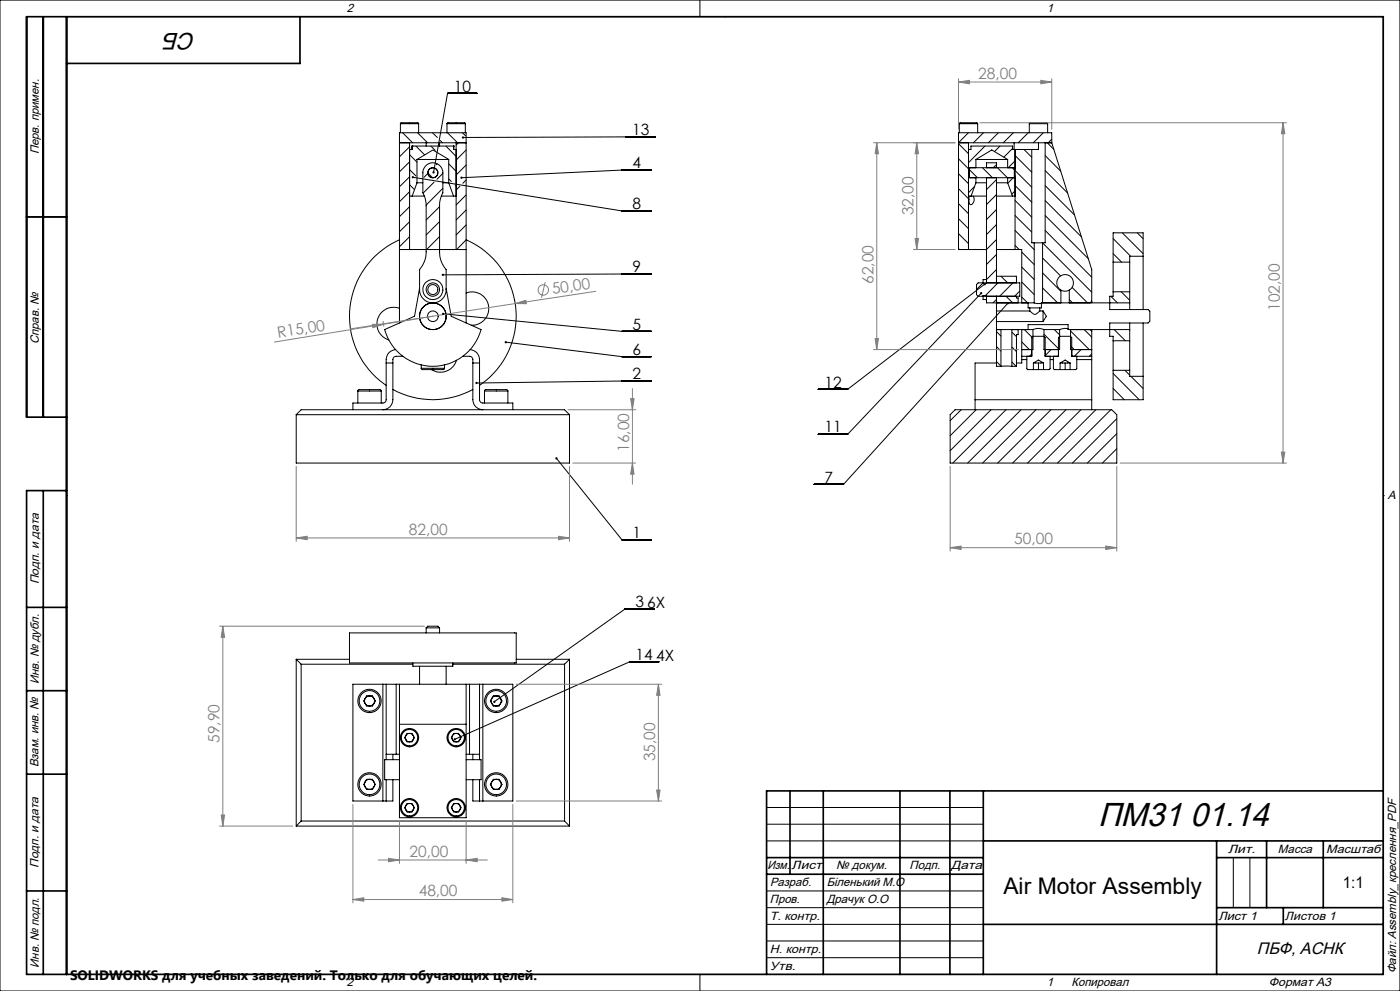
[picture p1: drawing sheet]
<svg xmlns="http://www.w3.org/2000/svg" width="420mm" height="297mm" viewBox="0 0 420 297" stroke-linecap="round" stroke-linejoin="round" font-family="sans-serif">
<g fill="none" stroke="#000" stroke-width=".3">
<path d="M0 0h420v297h-420zM20 5h395v287h-395zM210 0v5M217.5 5h.1M120.1 37.1l.2-.3h5.1l.2 .3M120.1 37.1h5.5M120.1 37.1v2.7M120.8 39.8l3 3M125.3 39.8l3 3M125.6 37.1v2.7M129.8 39.8l1.4 1.4M134.1 37.1l.2-.3h5.1l.2 .3"/>
<path d="M134.1 37.1h5.5M134.1 37.1v2.7M134.2 39.8l3.1 3M138.7 39.8l1 .9M139.6 37.1v2.7M143.1 28h-8.8l-4.2 23.7M287.8 37.1l.2-.3h5.1l.2 .3M287.8 37.1h5.5M287.8 37.1v2.7M290.5 39.8l-3 3h28M293.3 37.1v2.7M295 39.8l-3 3"/>
<path d="M299.5 39.8l-3 3M304 39.8l-3 3M308.5 39.8l-3 3M308.8 37.1l.2-.3h5.1l.2 .3M308.8 37.1h5.5M308.8 37.1v2.7M313 39.8l-3 3M314.3 37.1v2.7M119.8 42.8h20M122.9 42.8v32M122.9 58.8h.7M122.9 44l-3.1 3"/>
<path d="M122.9 48.5l-3.1 3M122.9 53l-3.1 3M122.9 57.5l-3.1 3M122.9 55.3l1.5 1.5M122.9 50.8l1.9 1.9M122.9 46.4l2.2 2.2M123.6 43.8h.1M123.6 43.8v1h-.7M123.6 43.8h12.5M123.6 58.8h3.7M123.9 53.1l62.7 10.1h8.8M124.8 43.8l2.6 2.6"/>
<path d="M125.1 54.8h1.8M125.1 47.8h9.5M125.1 47.8l4.7-2.8 4.8 2.8M125.1 54.8l-1.5 4M125.1 47.8v7M127.6 49.8a2.99 2.99 0 0 1 3.3-.8 2.99 2.99 0 0 1 2 2.8v6a7.9 7.9 0 0 0-1 3.9v13.8a7.9 7.9 0 0 0 1.9 5.3v6a4 4 0 0 1-3.9 4 4 4 0 0 1-4-4v-6a7.9 7.9 0 0 0 1.9-5.3v-13.8a7.9 7.9 0 0 0-.9-3.9v-6.6zM127.8 42.8v1M128.3 51.9l1.5 1.4M128.4 52l-1.2 1.1M129.3 43.8l1.3 1.3M130.2 54.6l-3.3 3.3M131.2 49.1l-.3 .3"/>
<path d="M131.9 42.8v1M132 42.1l.8 .7M132.4 58.8h3.7M132.9 54.8h1.7M132.9 56.4l-5.1 5.1M132.9 52l-1.8 1.7M133.8 43.8l3 3.1M134.6 54.8l1.5 4M134.6 47.8v7M134.6 53.6l.8 .8M134.6 49.1l2.2 2.3M136.1 58.8h.7"/>
<path d="M136.1 43.8h.1M136.1 43.8v1h.7M136.6 55.6l.2 .2M136.8 42.8v32M137.5 42.8l-.7 .7M138 55.8l-1.2 1.1M139.8 44.9l-3 3.1M139.8 49.5l-3 3M139.8 53.9l-.9 1M139.8 58.4l-3 3M195.4 51h-8.8l-48.2 2.3M196.6 41l-57.7 .2"/>
<path d="M287.5 56.5l3 3M287.5 52.1l3 3M287.5 47.6l3 3M287.5 43.1l3 3M290.5 50.3h14v3h-14zM290.5 44.8h.8v-1h12.5v1h5.7M290.5 58.8h.8M290.5 42.8v32M290.8 58.8l-.1 1.5a.92 .92 0 0 0 .6 1.1 1.77 1.77 0 0 0 .7-2.6M290.8 50.9l2.4 2.4M291 50.3l-.2 .2v2.6l.2 .2M291.3 58.8h4.6"/>
<path d="M292.4 55.9l-1.9 1.8M292.8 47.8h9.5M292.8 54.8h3.1M292.8 47.8v2.5M292.8 53.3v1.5M292.8 47.8l4.7-2.9 4.8 2.9M292.8 54.8l-1.5 4M294.7 50.3l3 3M295.5 43.8l-5 5M295.9 53.3v31.6h-1v-1.1h1l3-3M295.9 50.3v-1.5h3v1.5M298.9 54.8h3.4"/>
<path d="M298.9 58.8h4.8M298.9 53.3v31.5M298.9 53.8l-3 3M298.9 58.3l-3 3M298.9 49.4l-.9 .9M299.2 50.3l3 3M300 43.8l-1.7 1.6M302.3 47.8v2.5M302.3 53.3v1.5M302.3 54.8l1.4 4M303.7 50.3l.6 .6M303.7 58.8h.8"/>
<path d="M303.8 44.5l-2.6 2.6M304 53.3l-1.7 1.6M304.1 50.3l.2 .2v2.6l-.2 .2M304.2 42.8v2M304.5 44.8v30M304.5 55.6l5 5M304.5 51.1l5 5M304.5 46.6l5 5M304.5 48.2l-2 2.1M304.5 57.2l-1 1M307.2 44.8l2.3 2.3M309.5 44.8v28h.8"/>
<path d="M311.5 42.8v2h-2M313.5 42.8v30h-.7M313.5 55.6l8.9 8.8M313.5 51.1l6.8 6.8M313.5 46.6l4.7 4.7M314.2 42.8l2 2M315.5 42.8v-3h-28v35h3M315.5 42.8l12 38v9.5M315.5 41.7l-1 1.1M8 65h12M119.8 71.9a25 25 0 0 0-3.9 43.6M119.8 74.8h3.1"/>
<path d="M122.9 74.8h13.9M122.9 61.9l-3.1 3M122.9 66.5l-3.1 3M122.9 70.9l-3.1 3M131.9 70.9l-3.9 3.9M131.9 61.9l-4.1 4M131.9 66.4l-4.1 4M136.8 74.8h3M139.8 71.9a25 25 0 0 1 4.1 43.6M139.8 62.9l-3 3M139.8 67.4l-3 3M139.8 71.9l-2.8 2.9"/>
<path d="M287.5 74.5l.3 .3M287.5 70l3 3M287.5 65.5l3 3M287.5 61l3 3.1M298.9 74.8h5.6M298.9 71.8l-3 3h-5.4M298.9 62.8l-3 3M298.9 67.3l-3 3M298.9 76.3l-3 3M304.5 74.8h2v16M304.5 73.6l1.3 1.2M304.5 69.1l5.8 5.7"/>
<path d="M304.5 64.6l5 5M304.5 60.1l5 5M306.5 75.6l3.8 3.7M310.3 72.8h2.5M310.3 72.8v18M312.8 72.8v18M312.8 77.3l5.4 5.4M312.8 72.8l14.7 14.8M313.5 64.6l13 13M313.5 69.1l14 14M313.5 60.1l10.9 10.9M333.9 78.6v8.9"/>
<path d="M333.9 78.6h5M333.9 76l2.6 2.6M333.9 71.5l5.3 5.3M336.7 69.8l6.2 6.2M338.9 78.6v8.9M341.2 69.8l1.7 1.7M342.9 76.8v16M342.9 76.8v-7h-9v8.8M342.9 76.8h-4v1.8M119.8 92.4a5 5 0 0 0-6.5 3.1 5 5 0 0 0 3.3 6.4M119.8 96.8v-57h20v57M125.9 86.4l-1.5 8.4-9 4a15 15 0 0 0 14.5 11 15 15 0 0 0 14.4-11l-8.9-4-1.6-8.4"/>
<path d="M133 94l53.6 5.3h8.8M139.8 87.8a5 5 0 0 1 6.8 3.9 5 5 0 0 1-5.2 5.8M195.4 82.1l-62.5 .3M292.9 86.8l2-2h-1.5l-.5 .5v3l.5 .5h1.5M294.4 87.9l-40.1 42.2h-8.8M295.4 85.2l-41.1 31.5h-8.8M295.9 89.8h-1v-1.1h1v2.1h14.4M295.9 84.8h10v4h-10M298.9 93.2v3.2M298.9 88.8v4.4M298.9 96.4v13.4h1.4M298.9 98.8h11"/>
<path d="M298.9 82.8h6v2M298.9 93.2h10M298.9 96.4h14M298.9 90.4l.4 .4M298.9 99.4l1.4 1.3M298.9 89.7l-1 1.1M299.4 84.8l-3.9 3.9M300.3 98.8v11M300.3 82.8l2 2M301.8 88.8l2 2M302.4 90.9l-49.3 54.2h-8.9M303.6 98.8v11"/>
<path d="M303.6 99.6l1.3 1.3M303.9 84.8l-4 4M304.8 82.8l.1 .1M304.9 88.8v.5h.5v1.5M305.4 98.8v1.5h-.5v9.5h-1.3M305.9 87.2l-1.5 1.6M306.5 98.8v8M306.5 89l1.8 1.8M306.5 84.5l3.8 3.8M306.5 80l3.8 3.8M307.3 98.8l2.6 2.5M308.4 98.8v-1.5h12v1.5h18.5"/>
<path d="M308.4 90.8v1.5h.5M308.9 93.2a1.95 1.95 0 0 0 1.9 .9l1.1-.9M308.9 92.3h3M308.9 92.3v.9M309.9 98.8a4.1 4.1 0 0 1 3.3 0M309.9 98.8v6h-3.4M310.3 90.8l1 .2 1.1-.1M311.9 92.3v.9M311.9 93.2h1M312.8 81.8l5.5 5.5M312.8 86.3l4.5 4.5M312.9 93.2v3.2"/>
<path d="M312.9 93.2l1 1.6-1 1.6M313.2 98.8h4.7M313.2 98.8v6h4.7v-6M316.3 98.8l1.6 1.6M318.3 87a2.63 2.63 0 0 0 2.5 0M318.3 87a2.5 2.5 0 0 1-.7-3.8 2.5 2.5 0 0 1 3.8 0 2.5 2.5 0 0 1-.6 3.8M318.3 87v3.8M320.4 98.5l-1-.1-1.5 .4M320.8 87v3.8M320.8 89.8l1 1M321.2 98.8v6h6.3M321.2 99.2l5.6 5.6"/>
<path d="M321.6 86.1l4.6 4.7M325.3 98.8l2.2 2.2M327 98.8l.5 .5M327.5 90.3v.5M327.5 98.8v.5M327.5 99.3v7.5M327.5 90.3l-.5 .5M333.2 88.8l2 2M333.9 87.5v1.3h-1v4h11.5l.5 .5v3l-.5 .5h-11.5v4h1v1.3M333.9 87.5h5M334.3 98.8l3.3 3.3M336.4 87.5l2.5 2.5"/>
<path d="M338.7 98.8l.2 .2M338.9 90.8v2M338.9 96.8v2M338.9 90.8h-26.5v1.5h-.5M338.9 87.5v3.3M338.9 98.8v3.3M342.9 96.8v16M107.4 117.2l.3-.4h6.2l.5 .4M107.4 117.2h7M107.4 117.2v3.6M114.4 117.2v3.6M115.9 108.8h2"/>
<path d="M117.9 116.7a25.2 25.2 0 0 0 24 0M118.7 104.8a3 3 0 0 0-2.8 3v12a.96 .96 0 0 1-1 1h-9v2M120.9 106.8h-2a.96 .96 0 0 0-1 1v12a3 3 0 0 1-3 3M126.4 110.4l.2 .4h6.5l.2-.4M126.4 110.4h6.9M126.4 109.4v1M133.3 109.4v1M136.9 108a5 5 0 0 1-7.4 2.8M138.9 106.8h2a.96 .96 0 0 1 1 1v12a3 3 0 0 0 3 3M141 104.8a3 3 0 0 1 2.9 3v12a.96 .96 0 0 0 1 1h8.9v2M141.9 108.8h2M145.3 117.2l.5-.4h6.1l.5 .4"/>
<path d="M145.3 117.2h7.1M145.3 117.2v3.6M151.7 102.5l34.9 4.4h8.8M152.4 117.2v3.6M195.4 114.2l-52.5 .6M292.5 119.8v3M292.5 119.8h35M298.9 108.8h-6.4v11M298.9 108.4l1.4 1.3M298.9 103.9l1.4 1.3M300.3 109.8h3.3M303.6 108.5l1.2 1.3"/>
<path d="M303.6 104l1.3 1.4M306.5 106.8v1M306.5 107.8v1h-1.6M306.5 106.8h3v-5.6l.4-.4h3.2l.4 .4v5.6h4v-5.6l.4-.4h3.2l.4 .4v5.6h6M306.5 107.8h1.5M306.5 102.5l2.3 2.3M308 106.8v3.7l.3 .3h6.5l.2-.3v-3.7M309.5 106.6l-.2 .2M309.5 106.1l-.7 .7M310 108.8h3.1M310 108.8l1.5-.9 1.6 .9M310 108.8v2"/>
<path d="M311.5 108.8v2M313.1 108.8v2M313.2 104.7l.1 .1M313.2 100.2l4.6 4.6M315 107.8h1M315.3 104.8l-1.8 1.8 .2 .2M316 106.8v3.6l.3 .4h6.5l.2-.3v-3.7M317.5 106.6l-.2 .2M318 108.8h3M318 108.8l1.5-.9 1.5 .9M318 108.8v2M319.5 108.8v2"/>
<path d="M321 108.8v2M321.2 103.7l1.1 1.1M321.5 106.6l.2 .2M323 107.8h4.5M324.3 104.8l-2 2M327.5 106.8v1M327.5 119.8v3M327.5 107.8v12M327.5 106l-.7 .8M333.9 102.1v8.9M333.9 111v8.8h9v-7M333.9 102.1h5"/>
<path d="M333.9 111h5M333.9 116.4l3.4 3.4M333.9 111.9l7.9 7.9M337.5 111l1.4 1.4M338.9 102.1v8.9M338.9 111v1.8h4M339.3 112.8l3.6 3.6M88.9 124.3h82M88.9 124.3l1.4-1.5h79.1l1.5 1.5M88.9 124.3v14.5h82v-14.5M166.9 137.4l19.7 24.4h8.8M285 124.3l1.5-1.5h47l1.5 1.5v14.5h-50z"/>
<path d="M288.4 122.8l-3.4 3.3M292.8 122.8l-7.8 7.8M297.3 122.8l-12.3 12.3M301.8 122.8l-16 16M306.3 122.8l-16 16M310.8 122.8l-16 16M315.3 122.8l-16 16M319.8 122.8l-16 16M324.3 122.8l-16 16M328.8 122.8l-16 16M333.2 122.8l-15.9 16M335 125.5l-13.3 13.3"/>
<path d="M335 130l-8.8 8.8M335 134.5l-4.3 4.3M20 148.5h.1M415 148.5h.1M88.9 197.6v50M88.9 197.6l1.4 1.5M88.9 197.6h15.9M90.3 199.1v47M90.3 199.1h33.6M104.8 189.7h50.1v9h-50.1zM123.9 198.7v1h12v-1M125.9 199.7v5.4"/>
<path d="M127.8 188.2l.5-.5h1.2a2.66 2.66 0 0 1 2.4 .5M127.8 188.2h4.1M127.8 188.2v1.5M131.9 188.2v1.5M133.8 199.7v5.4M135.9 199.1h33.5M154.9 197.6h16M169.4 199.1v47M170.9 197.6v50M170.9 197.6l-1.5 1.5M196.4 182.5h-8.9l-39.2 27.8M197.7 198.4h-8.9l-52.4 23.2"/>
<path d="M110 208.6h1.7l.9 1.5-.9 1.5h-1.7l-.9-1.5zM114.9 205.1h1M114.9 205.1h-9v35h9M114.9 205.1v35M115.9 205.1h3M115.9 205.1v22.6M118.9 205.1h22M118.9 205.1v21M119.8 205.1v40h20v-40M119.8 217.1h20M122.1 219.8h1.5l.7 1.3-.7 1.2h-1.5l-.7-1.2zM136.1 219.8h1.5l.7 1.3-.7 1.2h-1.5l-.7-1.2z"/>
<path d="M140.9 205.1h3M140.9 205.1v21M143.9 205.1h1M143.9 205.1v22.6M144.9 205.1h8.9v35h-8.9M144.9 205.1v35M148 208.6h1.7l.9 1.5-.9 1.5h-1.7l-.9-1.5zM110 233.6h1.7l.9 1.5-.9 1.5h-1.7l-.9-1.5zM115.9 226.1h3M115.9 233.7v6.4M117.9 226.1v1.6M117.9 233.7v6.4h-2"/>
<path d="M118.9 226.1h.9M119.8 227.7h-4.4v6h4.4M139.8 227.7h4.5v6h-4.5M139.8 226.1h1.1M140.9 226.1h3M141.9 226.1v1.6M141.9 233.7v6.4h2M143.9 233.7v6.4M148 233.6h1.7l.9 1.5-.9 1.5h-1.7l-.9-1.5zM88.9 247.6h82M90.3 246.1l-1.4 1.5M90.3 246.1h79.1"/>
<path d="M114.9 240.1h1M122.1 240.8h1.5l.7 1.3-.7 1.2h-1.5l-.7-1.2zM136.1 240.8h1.5l.7 1.3-.7 1.2h-1.5l-.7-1.2zM143.9 240.1h1M169.4 246.1l1.5 1.5M230 242h65M230 247h65M230 252h65M370 257v15M375 257v15M230 267h65M230 272h65"/>
<path d="M230 277h65M210 292v5M217.5 292h.1M230 282h65M230 287h65"/>
<circle cx="129.8" cy="51.8" r="1.51"/>
<circle cx="129.8" cy="51.8" r="1.49"/>
<circle cx="129.8" cy="94.8" r="4"/>
<circle cx="129.8" cy="86.8" r="1.5"/>
<circle cx="129.8" cy="94.8" r="1.6"/>
<circle cx="129.9" cy="86.8" r="3"/>
<circle cx="129.9" cy="94.8" r="4"/>
<circle cx="129.9" cy="86.8" r="2"/>
<circle cx="110.8" cy="210.1" r="1.51"/>
<circle cx="110.8" cy="210.1" r="3.1"/>
<circle cx="110.9" cy="210.1" r="3.5"/>
<circle cx="148.8" cy="210.1" r="3.1"/>
<circle cx="148.8" cy="210.1" r="3.5"/>
<circle cx="148.9" cy="210.1" r="1.52"/>
<circle cx="110.8" cy="235.1" r="1.51"/>
<circle cx="110.9" cy="235.1" r="3.1"/>
<circle cx="110.9" cy="235.1" r="3.5"/>
<circle cx="122.9" cy="221.1" r="2.75"/>
<circle cx="122.9" cy="221.1" r="1.24"/>
<circle cx="122.9" cy="221.1" r="2.45"/>
<circle cx="136.8" cy="221.1" r="1.27"/>
<circle cx="136.9" cy="221.1" r="2.46"/>
<circle cx="136.9" cy="221.1" r="2.75"/>
<circle cx="148.8" cy="235.1" r="3.1"/>
<circle cx="148.8" cy="235.1" r="3.5"/>
<circle cx="148.9" cy="235.1" r="1.52"/>
<circle cx="122.9" cy="242.1" r="2.75"/>
<circle cx="122.9" cy="242.1" r="1.26"/>
<circle cx="122.9" cy="242.1" r="2.45"/>
<circle cx="136.8" cy="242.1" r="1.27"/>
<circle cx="136.9" cy="242" r="2.46"/>
<circle cx="136.9" cy="242.1" r="2.75"/>
</g>
<g fill="none" stroke="#808080" stroke-width=".3">
<path d="M287.5 24.6l3.3-.5v1zM287.5 23.6v15.2M287.5 24.6h28M294 36.8h91.9M312.2 24.1l3.3 .5-3.3 .5zM315.5 23.6v15.2M384.9 36.8l.5 3.3h-1zM384.9 36.8v102M262 42.8h24.5M263 42.8l.5 3.3h-1zM263 42.8v62M275 42.8l.6 3.3h-1.1z"/>
<path d="M275 42.8v32M274 74.8h12.5M274.5 71.5h1.1l-.6 3.3zM111.7 97.2h3.3l-3.1 1zM114.9 96.2l.3 1.6M129.9 94.8l-47.6 7.7M154.6 91l3.2-1 .1 1zM154.6 91l-49.5 7.6M163.5 84.6l-1 4.6M178.7 87.3l-24.1 3.7M189.2 119.5h1l-.5 3.3zM189.7 116.4v28.7"/>
<path d="M262 104.8h43.5M262.5 101.5h1l-.5 3.3zM88.9 139.8v22.4M170.4 122.8h20.3M170.9 139.8v22.4M171.8 138.8h18.9M189.7 138.8l.5 3.3h-1zM285 139.8v25.4M335 139.8v25.4M336 138.8h49.9M384.4 135.5h1l-.5 3.3zM88.9 161.2l3.2-.5v1z"/>
<path d="M88.9 161.2h82M167.6 160.7l3.3 .5-3.3 .5zM285 164.1l3.3-.4v1zM285 164.1h50M331.7 163.7l3.3 .4-3.3 .6zM65.9 187.7h61.5M66.9 187.7l.5 3.3h-1zM66.9 187.7v59.9M154.9 205.1h43.6M197.5 205.1v35M197.5 205.1l.5 3.3h-1zM197 236.8h1l-.5 3.3z"/>
<path d="M65.9 247.6h21.9M66.4 244.3h1l-.5 3.3zM105.9 241.1v29.5M113.5 257.7h32.7M116.6 257.2l3.2 .5-3.2 .6zM119.8 246.1v12.7M139.8 257.7l3.4-.5v1.1zM139.8 246.1v12.7M153.8 241.1v29.5M154.9 240.1h43.6M105.9 269.6l3.2-.5v1zM105.9 269.6h47.9"/>
<path d="M150.6 269.1l3.2 .5-3.2 .5z"/>
<circle cx="163" cy="86.9" r="1.56"/>
</g>
<g fill="none" stroke="#000" stroke-width=".5">
<path d="M13 5v120M20 5v287M90 5v14h-70M8 65h12M20 125h-12v-120h407v287h-407v-145h12M13 147v145M8 182h12M8 207h12M8 232h12M237 237v25M247 237v55M270 237v55"/>
<path d="M285 237v55M295 237v55M415 237h-185v55M230 257h65M295 252h120M365 252v40M365 257h50M380 252v20M397 252v20M8 267h12M230 262h65M295 277h120"/>
<path d="M365 272h50M385 272v5"/>
</g>
<path d="M166.7 137.1a.34 .34 0 0 0 0 .6 .34 .34 0 0 0 .6-.3 .34 .34 0 0 0-.5-.3l.1 .3zM142.6 114.6v.2h.3h-.3a.35 .35 0 0 0 .5 .3 .35 .35 0 0 0 .1-.6 .35 .35 0 0 0-.6 .1zM138.2 53l-.1 .3h.3h-.3a.33 .33 0 0 0 .5 .2 .33 .33 0 0 0 .1-.5 .33 .33 0 0 0-.5 0zM151.6 102.2l-.2 .3h.3h-.3a.34 .34 0 0 0 .4 .4 .34 .34 0 0 0 .3-.5 .34 .34 0 0 0-.5-.2zM132.5 82.2v.2h.4h-.4a.35 .35 0 0 0 .5 .3 .35 .35 0 0 0 .1-.6 .35 .35 0 0 0-.6 .1zM132.7 93.8l-.1 .2h.4h-.4a.34 .34 0 0 0 .4 .4 .34 .34 0 0 0 .3-.5 .34 .34 0 0 0-.6-.1zM138.7 40.9l-.1 .3h.3h-.3a.34 .34 0 0 0 .4 .3 .34 .34 0 0 0 .2-.5 .34 .34 0 0 0-.5-.1zM123.6 52.9l-.1 .2h.4h-.4a.34 .34 0 0 0 .4 .4 .34 .34 0 0 0 .2-.5 .34 .34 0 0 0-.5-.1zM129.9 51.4l-.2 .3 .3 .3 .1-.3-.1 .3a.34 .34 0 0 0 .4-.4 .34 .34 0 0 0-.5-.2zM295.2 84.9a.35 .35 0 0 0-.1 .5 .35 .35 0 0 0 .5 .1 .35 .35 0 0 0 .1-.5l-.3 .2 .3-.2zM294.2 87.6a.33 .33 0 0 0-.2 .4 .33 .33 0 0 0 .5 .1 .33 .33 0 0 0 .1-.5l-.2 .3 .2-.3zM302.2 90.6a.33 .33 0 0 0-.1 .5 .33 .33 0 0 0 .5 0 .33 .33 0 0 0 0-.5l-.2 .3 .2-.3zM148.1 210.1l-.1 .4 .3-.2-.3 .2a.34 .34 0 0 0 .5 .1 .34 .34 0 0 0 .1-.5 .34 .34 0 0 0-.5 0zM136.3 221.3l-.2 .4 .3-.1-.3 .1a.35 .35 0 0 0 .5 .2 .35 .35 0 0 0 .1-.5 .35 .35 0 0 0-.4-.1z" fill="#000"/>
<g fill="#808080">
<path d="M154.6 91l3.2-1 .1 1z"/>
<path d="M111.7 97.2h3.3l-3.1 1z"/>
<path d="M88.9 161.2l3.2-.5v1zM167.6 160.7l3.3 .5-3.3 .5zM287.5 24.6l3.3-.5v1zM312.2 24.1l3.3 .5-3.3 .5zM285 164.1l3.3-.4v1zM331.7 163.7l3.3 .4-3.3 .6z"/>
<path d="M116.6 257.2l3.2 .5-3.2 .6zM139.8 257.7l3.4-.5v1.1z"/>
<path d="M105.9 269.6l3.2-.5v1zM150.6 269.1l3.2 .5-3.2 .5z"/>
<path d="M262.5 101.5h1l-.5 3.3zM263 42.8l.5 3.3h-1z"/>
<path d="M189.2 119.5h1l-.5 3.3zM189.7 138.8l.5 3.3h-1zM275 42.8l.6 3.3h-1.1zM274.5 71.5h1.1l-.6 3.3zM384.9 36.8l.5 3.3h-1zM384.4 135.5h1l-.5 3.3zM66.9 187.7l.5 3.3h-1zM66.4 244.3h1l-.5 3.3z"/>
<path d="M197.5 205.1l.5 3.3h-1zM197 236.8h1l-.5 3.3z"/>
</g>
<text font-size="10" x="329.4" y="247.6">ПМ31 01.14</text>
<text font-size="7.1" x="58.7" y="9.8" transform="rotate(-180 58.7 9.8)">СБ</text>
<text font-size="6.9" x="301" y="267.8">Air Motor Assembly</text>
<text font-size="5" x="377.1" y="286.1">ПБФ, АСНК</text>
<text font-size="4.8" x="402.9" y="266.1">1:1</text>
<g font-size="4.7" fill="#808080">
<text x="293.5" y="23.6">28,00</text>
<text x="274" y="64.6" transform="rotate(-90 274 64.6)">32,00</text>
<text x="165.8" y="88.2" transform="rotate(-9 165.8 88.2)">50,00</text>
<text x="262" y="85.1" transform="rotate(-90 262 85.1)">62,00</text>
<text x="383.9" y="93.2" transform="rotate(-90 383.9 93.2)">102,00</text>
<text x="83.5" y="101.3" transform="rotate(-9 83.5 101.3)">R15,00</text>
<text x="188.7" y="135.5" transform="rotate(-90 188.7 135.5)">16,00</text>
<text x="122.7" y="160.2">82,00</text>
<text x="304.3" y="163.1">50,00</text>
<text x="65.9" y="222.6" transform="rotate(-90 65.9 222.6)">59,90</text>
<text x="196.5" y="228.2" transform="rotate(-90 196.5 228.2)">35,00</text>
<text x="122.9" y="256.7">20,00</text>
<text x="125.6" y="268.5">48,00</text>
</g>
<g font-size="4.7">
<text x="136.1" y="27.5">10</text>
<text x="189.7" y="40.5">13</text>
<text x="189.7" y="50.5">4</text>
<text x="189.7" y="62.7">8</text>
<text x="189.7" y="81.6">9</text>
<text x="189.7" y="98.8">5</text>
<text x="189.7" y="106.4">6</text>
<text x="189.7" y="113.7">2</text>
<text x="247.3" y="116.1">12</text>
<text x="247.3" y="129.6">11</text>
<text x="247.4" y="144.6">7</text>
<text x="189.7" y="161.3">1</text>
<text x="190.6" y="182">3</text>
<text x="194.2" y="182.2">6X</text>
<text x="190.7" y="197.9">14</text>
<text x="196.8" y="198">4X</text>
</g>
<text font-size="4.1" x="21" y="293.7">SOLIDWORKS для учебных заведений. Только для обучающих целей.</text>
<g font-size="3.6">
<text x="104" y="3.6">2</text>
<text x="314" y="3.6">1</text>
<text x="11.6" y="46.3" transform="rotate(-90 11.6 46.3)">Перв. примен.</text>
<text x="11.6" y="103.2" transform="rotate(-90 11.6 103.2)">Справ. №</text>
<text x="416.4" y="149.6">A</text>
<text x="11.6" y="175.1" transform="rotate(-90 11.6 175.1)">Подп. и дата</text>
<text x="11.6" y="205" transform="rotate(-90 11.6 205)">Инв. № дубл.</text>
<text x="11.6" y="230" transform="rotate(-90 11.6 230)">Взам. инв. №</text>
<text x="368.4" y="255.6">Лит.</text>
<text x="383.4" y="255.6">Масса</text>
<text x="397.8" y="255.6">Масштаб</text>
<text x="11.6" y="260.1" transform="rotate(-90 11.6 260.1)">Подп. и дата</text>
<text x="230.2" y="260.6">Изм.</text>
<text x="237.5" y="260.6">Лист</text>
<text x="250.9" y="260.6">№ докум.</text>
<text x="272.9" y="260.6">Подп.</text>
<text x="285.4" y="260.6">Дата</text>
<text x="231" y="265.6">Разраб.</text>
<text x="248" y="265.6">Біленький М.О</text>
<text x="231" y="275.6">Т. контр.</text>
<text x="231" y="270.6">Пров.</text>
<text x="248" y="270.6">Драчук О.О</text>
<text x="365.5" y="275.6">Лист 1</text>
<text x="385.5" y="275.6">Листов 1</text>
<text x="231" y="285.6">Н. контр.</text>
<text x="11.6" y="290" transform="rotate(-90 11.6 290)">Инв. № подл.</text>
<text x="231" y="290.6">Утв.</text>
<text x="418.8" y="291.8" transform="rotate(-90 418.8 291.8)">Файл: Assembly_креслення_PDF</text>
<text x="104" y="295.6">2</text>
<text x="314" y="295.6">1</text>
<text x="321.5" y="295.6">Копировал</text>
<text x="380.7" y="295.6">Формат А3</text>
</g>
</svg>
